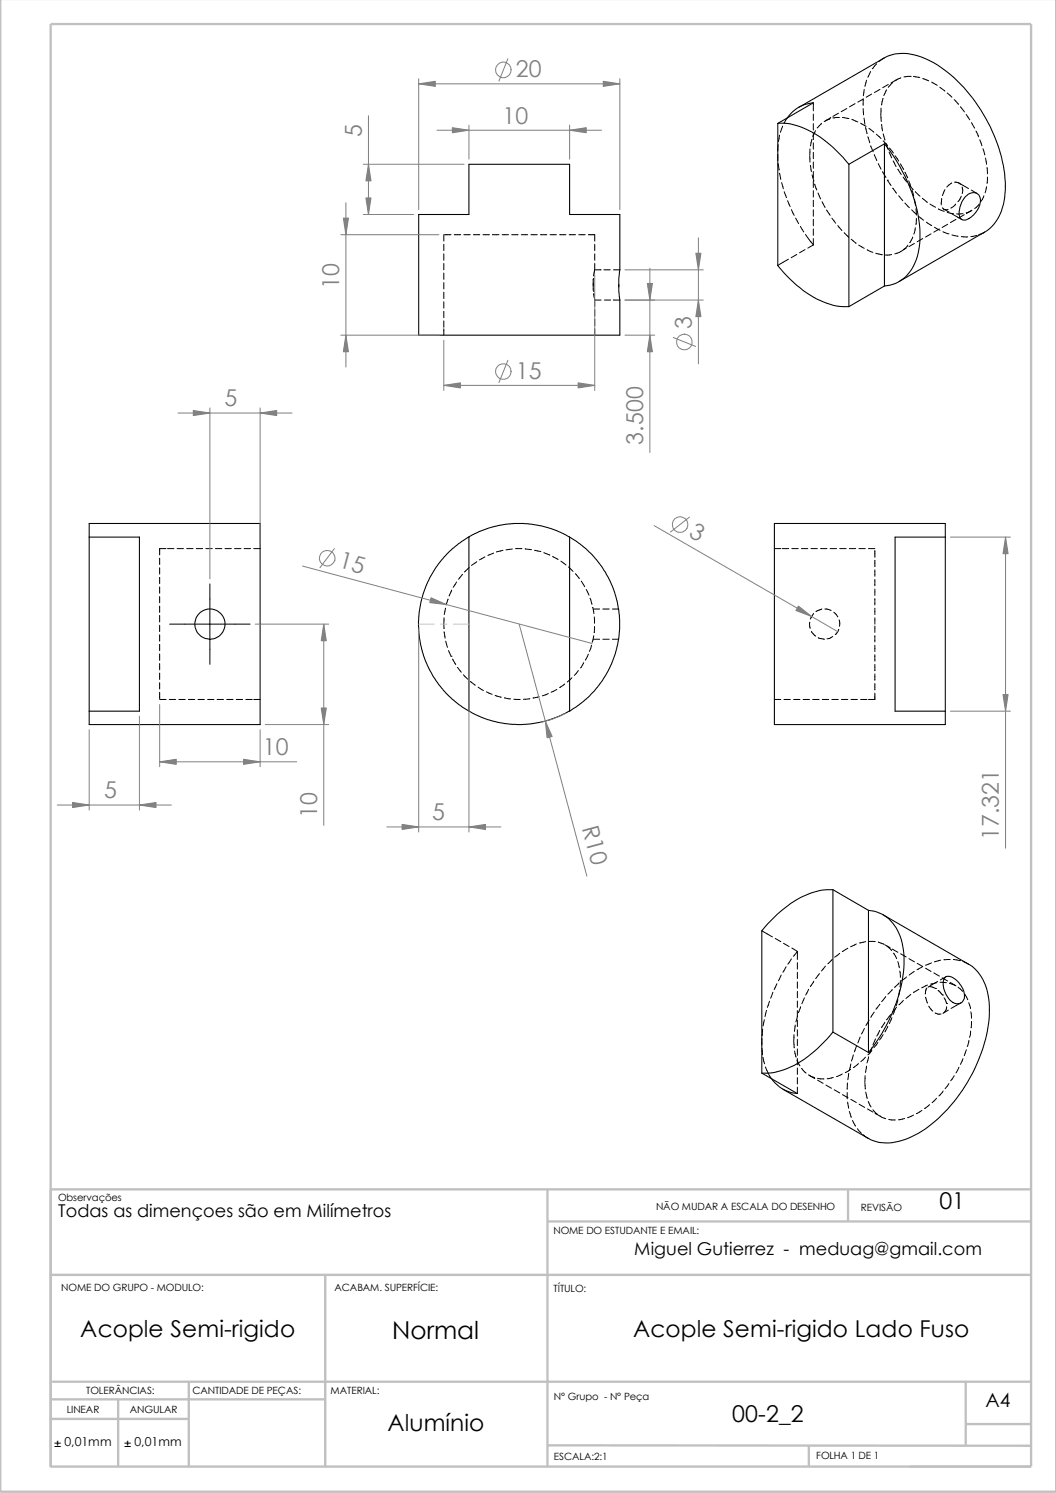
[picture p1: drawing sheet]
<svg xmlns="http://www.w3.org/2000/svg" width="210mm" height="297mm" viewBox="0 0 210 297" stroke-linecap="round" stroke-linejoin="round" font-family="sans-serif">
<g fill="none" stroke="#c0c0c0" stroke-width=".47">
<path d="M0 -.1v296.9h210.1v-296.9M10.1 236.6h195M108.9 236.6v55.3M168.7 236.5v6.4M10.1 253.6h195M64.7 253.6v38.3M108.9 243h96.2M10 278.4h54.6M10.4 274.9h194.7M23.5 278.4v13.2M37.5 274.9v17M192.1 274.8v12.7"/>
<path d="M10.1 291.8h195v-287h-195v287.1M10.2 282.3h27.3M108.9 287.5l96.2 .1M160.9 287.5v4.3M192.1 283.3h13"/>
</g>
<g fill="none" stroke="#000" stroke-width=".2">
<path d="M171.9 17.8l-.2 1.3M172.3 16l-.3 1.1M173.1 14.2l-.5 1.2M173.4 18.7l-1.1 .6M174.3 12.7l-.8 1M175 17.8l-1.1 .6M175.6 19.6l-.3 1.3M175.8 11.6l-1 .7M176.3 17.9l-.5 1.1M176.7 16.8l-1.1 .6M177.5 16.4l-.8 1M178.3 15.9l-1.1 .6"/>
<path d="M179.2 15.5l-1.2 .5M181 15.2h.1M181 15.2l-1.2 .1M181.7 15.2l1.2 .2M183.5 15.6l1.2 .5M185.3 16.3l1.1 .7M186.9 17.4l1 .7M188.4 18.5l.9 .8M189.8 19.8l.8 .9M154.7 30.7v1.3M154.7 28.8v1.3M154.8 32.6l.1 1.2"/>
<path d="M155 26.9l-.2 1.3M155 34.5l.3 1.2M155.4 36.3l.4 1.2M155.7 25.1l-.5 1.2M156 38.1l.4 1.2M156.6 23.5l-.7 1M156.6 39.9l.5 1.2M161 31l.1 1.3M161.1 29.6l-.1 1.3M161.2 32.9l.2 1.3M161.5 27.7l-.3 1.3M161.5 34.8l.3 1.2"/>
<path d="M161.8 20.4v1.7M161.8 22.7v1.3M161.8 24.6v1.3M161.8 26.5v1.3M161.8 28.4v1.3M161.8 30.3v1.3M161.8 32.2v1.3M161.8 34.1v1.3M161.8 36v1.3M161.8 37.9v1.3M161.8 39.8v1.3M162 36.6l.4 1.2"/>
<path d="M162.2 26l-.6 1.1M162.7 38.4l.5 1.2M163.4 24.6l-.9 .8M165.1 23.6l-1.2 .6M165.2 23.4l-1 .6M166.8 22.5l-1.1 .7M166.9 23.4l-1.2 .1M167.6 23.4l1.2 .2M168.4 21.6l-1.1 .6M169.4 23.7l1.2 .6M170.1 20.6l-1.1 .7M170.6 20.3l1.1-.6v1.3"/>
<path d="M171.2 24.5l1.1 .6M171.7 21.6v1.3M171.8 23.5l.2 1.2M172.1 25.4l.3 1.2M172.6 27.2l.4 1.2M172.8 25.5l1 .8M173.2 29l.5 1.2M173.9 30.8l.5 1.2M174.3 26.7l.9 .9M174.7 32.6l.5 1.1M175.2 22.9l.1 1.2M175.2 21.5v1.3"/>
<path d="M175.3 24.8l.2 1.2M175.5 34.2l.7 1.1M175.6 26.6l.4 1.3M175.6 28l.9 1M176.1 28.5l.5 1.2M176.5 35.9h.1M176.5 35.9l.7 1M176.8 30.3l.5 1.1M176.9 29.5l.8 .9M177.5 37.4l.8 1M177.6 32l.6 1.1M178 31l.7 1"/>
<path d="M178.6 33.7l.6 1M178.7 38.9l.8 1M179.1 32.6l.6 1.1M179.6 35.2l.8 1M180 34.2l.5 1.2M180.7 36l.4 1.2M180.8 36.7l.8 1M181.4 37.8l.3 1.2M181.9 39.6l.2 1.3M182 38.1l1 .9M183.4 39.5l1 .8M187.3 39.5l-.1 1.3"/>
<path d="M187.9 37.7l-.5 1.2M189.3 36.4l-1 .8M189.9 36.2a1.28 1.28 0 0 1 1.1 .5M190.7 36.4l1.9 1.1M191 21.3l.8 1M191.2 39l-.7 1.1M191.3 38.4h.1M191.3 37.2l.2 .6-.1 .6M192.2 22.8l.7 1M193.2 37.8l1.1 .7M193.2 24.4l.6 1.1M194.1 26.1l.5 1.1"/>
<path d="M194.9 27.8l.4 1.2M195.5 29.6l.3 1.2M195.7 38.9l-.6 1.1M196 31.5l.2 1.2M196.2 37.1l-.3 1.3M196.3 33.3l.1 1.3M196.4 35.2l-.1 1.3M88.3 46.7v1.3M88.3 48.6v1.3M88.3 50.5v1.3M88.3 52.4v1.3M88.3 54.3v1.3"/>
<path d="M88.3 56.2v1.3M88.3 58.1v1.3M88.4 46.7h1.3M90.3 46.7h1.3M92.2 46.7h1.3M94.1 46.7h1.3M96.1 46.7h1.2M98 46.7h1.2M99.9 46.7h1.2M101.8 46.7h1.2M103.7 46.7h1.2M105.6 46.7h1.2"/>
<path d="M107.5 46.7h1.3M109.4 46.7h1.3M111.3 46.7h1.3M113.2 46.7h1.3M115.1 46.7h1.3M117 46.7h1.3v1.3M118 57.9h.1M118 55.5v2.4M118 55.4v.1M118.1 58.5h.1M118.1 58.4v.1M118.1 58.5l.2 1.1v1.4"/>
<path d="M118.3 53.7l-.2 1.2M118.3 48.6v1.3M118.3 50.5v1.3M118.3 52.4v1.3M118.3 59.7h1.2M118.3 53.7h1.2M120.1 53.7h1.3M120.2 59.7h1.3M122 59.7h1.3M122 53.7h1.3M156.8 51.6l-2.1 1.2M157.4 41.7l.5 1.1"/>
<path d="M158.2 43.4l.6 1.1M158.5 50.6l-1.1 .7M159.2 45l.7 1.1M160.1 49.7l-1.1 .6M160.2 46.7l.7 1M161 47.7l.8 1M161.8 48.7l-1.1 .7M161.8 41.7v1.3M161.8 43.6v1.3M161.8 45.6v1.2M161.8 47.5v1.2M163.5 40.1l.6 1.1"/>
<path d="M164.4 41.8l.7 1M165.4 43.4l.8 1M166.6 44.9l.8 .9M167.9 46.3l.9 .9M169.3 47.6l1 .8M170.8 48.8l1.1 .6M172.5 49.7l1.1 .5M174.2 50.4l1.3 .3M177.3 50.6l-1.2 .1M180 40.4l.8 .9M180.2 49.4a5.4 5.4 0 0 1-2.2 1.1M180.6 48.8l-.9 .9"/>
<path d="M181.3 41.7l.9 .9M181.5 47.2l-.6 1.1M181.9 48.4l-1.1 .7M182 45.3l-.3 1.3M182.2 41.5v1.3M182.2 43.4v1.3M182.7 43.1l1 .7M183.5 47.5l-1.1 .6M184.2 44.2l1.1 .7M185 40.6l1.1 .6M185.2 46.5l-1.1 .7M185.8 45.2l1.1 .6"/>
<path d="M186.6 41.6l1.2 .4M186.8 45.6l-1.1 .6M187.5 41.3l.4 .4h.7M187.5 46.1l1.2 .4M187.7 41.6l1.1 .6M188.4 42.2l1.2 .3M188.5 44.6l-1.1 .7M189.3 46.7l1.2 .3M189.3 42.5l2 1.2M190.1 40.6l-1 .8M190.1 43.6l-1.1 .7M191.2 47.1h1.2"/>
<path d="M191.5 42.5h-1.3M191.8 42.7l-1.1 .6M193.3 41.9l-1.1 .6M193.3 41.8l-1.1 .5M194.3 46.8l-1.2 .3M194.7 40.6l-.9 .9M195.8 46.2l-1.2 .5M88.3 60v1.3M88.3 61.9v1.3M88.3 63.8v1.3M88.3 65.4v1.3M118.3 61.6v1.3"/>
<path d="M118.3 63.5v1.3M118.3 65.4v1.3M31.7 111v1.3M31.7 112.9v1.3M31.7 114.9v1.2M31.7 116.8v1.2M31.7 118.7v1.2M33 109.1h-1.3v1.3M33.3 109.1h1.3M35.2 109.1h1.3M37.1 109.1h1.3M39 109.1h1.3"/>
<path d="M40.9 109.1h1.3M41.7 116.2v16M42.8 109.1h1.3M44.7 109.1h1.3M46.7 109.1h1.2M48.6 109.1h1.2M50.5 109.1h1.2M89.1 119.2l-.4 1.2M89.8 117.4l-.5 1.2M90.8 115.8l-.7 1M91.9 114.3l-.7 .9M93.3 112.9l-.9 .9"/>
<path d="M94.8 111.8l-1 .7M96.4 110.8l-1.1 .6M98.2 110l-1.2 .5M100 109.5l-1.2 .3M101.9 109.2l-1.3 .2M102.5 109.1h1.3M104.4 109.2l1.3 .1M106.3 109.5l1.3 .2M108.2 109.9l1.1 .5M109.9 110.7l1.1 .6M111.5 111.6l1.1 .8M113.1 112.8l.9 .9"/>
<path d="M114.4 114.1l.8 1M115.6 115.6l.7 1.1M116.6 117.3l.5 1.1M117.3 119l.4 1.2M154 109.1h1.3M155.6 109.1h1.2M157.5 109.1h1.2M159.4 109.1h1.3M161.3 109.1h1.3M163.2 109.1h1.3M165.1 109.1h1.3M167 109.1h1.3"/>
<path d="M168.9 109.1h1.3M170.8 109.1h1.3M172.7 109.1h1.3M174 109.6v1.2M174 111.5v1.2M174 113.4v1.2M174 115.3v1.2M174 117.2v1.2M174 119.1v1.3M31.7 139.1h1.3M31.7 120.6v1.2M31.7 122.5v1.2"/>
<path d="M31.7 124.4v1.2M31.7 126.3v1.3M31.7 128.2v1.3M31.7 130.1v1.3M31.7 132v1.3M31.7 133.9v1.3M31.7 135.8v1.3M31.7 137.7v1.3M33.7 139.1h1.2M33.7 124.2h16M35.6 139.1h1.2M37.5 139.1h1.2"/>
<path d="M39.4 139.1h1.2M41.3 139.1h1.2M43.2 139.1h1.2M45.1 139.1h1.3M47 139.1h1.3M48.9 139.1h1.3M50.5 139.1h1.2M88.3 122.9v2.2M88.3 125.7l.2 1.3M88.6 121l-.3 1.3M88.6 127.6l.4 1.2M89.2 129.4l.5 1.2"/>
<path d="M89.7 130.6h.1M90 131.1l.6 1.1M91 132.8l.7 .9M92.2 134.2l.8 .9M93.6 135.6l.9 .7M95.1 136.7l1 .7M96.7 137.6l1.2 .5M98.5 138.3l1.2 .4M100.3 138.8l1.3 .2M102.2 139.1h1.3M105.4 139l-1.3 .1M107.2 138.6l-1.2 .3"/>
<path d="M109.1 138l-1.2 .4M110.7 137.2l-1.1 .5M112.3 136.1l-1 .7M113.7 134.8l-.9 .9M115 133.4l-.8 1M116.1 131.8l-.7 1.1M117 130.1l-.6 1.2M117.6 128.4l-.4 1.2M117.9 120.8l.2 1.3M118 121.2h1.3M118 127.2h1.3M118.1 126.5l-.3 1.3"/>
<path d="M118.2 122.7v1.3M118.2 124.6v1.3M119.9 121.2h1.3M119.9 127.2h1.3M121.8 121.2h1.3M121.8 127.2h1.3M154 139.1h1.3M155.9 139.1h1.3M157.8 139.1h1.3M159.7 139.1h1.3M161 123.8l.1 1.2M161 123.8h.1"/>
<path d="M161.4 125.6l.8 .9M161.6 139.1h1.3M161.8 122l-.6 1.1M162.7 126.9l1.3 .3M163.4 121.2l-1.1 .5M163.5 139.1h1.3M164 121.2l1.3 .3M165.4 139.1h1.3M165.6 126.6l-.6 .4-.5 .1M165.8 121.8l.8 .9M166.8 125.2l-.2 .4-.5 .6M166.9 123.3l.1 .5-.1 .8"/>
<path d="M167.3 139.1h1.3M169.2 139.1h1.3M171.2 139.1h1.2M174 121v1.3M174 122.9v1.3M174 124.5v1.3M174 126.4v1.3M174 128.4v1.2M174 130.3v1.2M174 132.2v1.2M174 134.1v1.2M174 136v1.2"/>
<path d="M174 137.9v1.2h-1.3M151.5 185.2l2.1 1.2M153 199.2l-.4 1.2M153.7 197.4l-.5 1.2M154.2 186.7l1.1 .6M154.5 195.7l-.5 1.1M155.4 194l-.6 1.1M155.8 187.7l1.1 .6M156.3 192.3l-.6 1.1M157.4 190.8l-.7 1M157.5 188.6l1.1 .7M158.6 189.3l-.8 .9"/>
<path d="M158.6 189.3v1.6M158.6 191.5v1.3M158.6 193.4v1.3M158.6 195.3v1.3M158.6 197.2v1.3M158.6 199.1v1.3M160 198.5l-.5 1.2M160.8 196.8l-.6 1.2M161.8 195.2l-.6 1.1M163 193.7l-.8 1M164.2 192.2l-.8 1M165.5 190.8l-.9 .9"/>
<path d="M167 189.7l-1 .7M168.6 188.6l-1.1 .7M170.3 187.8l-1.1 .5M172.2 187.3l-1.3 .3M172.8 187.3h1.3M174.7 187.4l1.2 .5M175 199.8l-.8 1M176 188l1 .6M176.1 198.3l-.8 1M176.4 188.2l.9 .9M177.5 196.8l-.9 1M177.5 188.8l1.1 .6"/>
<path d="M177.7 189.6l.6 1.1M178.6 191.3l.3 1.2M178.6 198.8l-.4 1.3M178.8 195.5l-.9 .9M178.9 196.9l-.2 1.3M178.9 193.2l.2 1.2M179.1 195.1l-.1 1.2M179.1 189.7l1.1 .7M179.7 199l-.9 .9M180.3 194.4l-1 .7M180.8 190.7l1.1 .6M181.1 197.8l-.9 .8"/>
<path d="M181.8 193.3l-1 .7M182.4 191.6l1.1 .7M182.8 196.8l-1.1 .6M183.5 192.3l-1.1 .6M184.1 198.4l.3 1.2M184.1 192.6l1.1 .7M184.3 196.6l-.3 1.1M184.4 196l-1.1 .5M184.9 196.3l1.2 .3M185.3 191.6l-1.2 .4M185.7 193.5l1.1 .7M186.1 196.6h.1"/>
<path d="M186.3 195.5l-1.2 .3M186.5 195.2l-1.9 1.2M186.6 197l.9 1M186.9 195.4l1.3 .1M187.1 191l-1.3 .3M187.4 194.5l1.1 .7M187.5 198h.1M187.7 198.5l.6 1.1M188.1 194.3l-1.1 .6M188.3 199.6h.1M188.8 195.6l1.2 .4M189 190.9h-1.3"/>
<path d="M189 195.5l1.1 .6M189.6 190.9l1.2 .2M190.5 196.4l1 .8M190.8 191.1h.1M191.1 199.5l-2 1.1M191.5 191.2l1.1 .6M191.9 197.7l.5 1.2M192.7 199.5l.3 1.2M151.5 206.6v1.3M151.5 208.5l.1 1.3M151.7 204.7l-.1 1.3M151.7 210.4l.4 1.2"/>
<path d="M152 202.9l-.2 1.2M152.2 212.3l.5 1.1M152.4 201l-.3 1.2M152.7 213.4l.7 1.1M157.9 207.2v1.2M157.9 205.8v1.3M157.9 208.4h.1M158 209.1l.3 1.2M158.2 203.9l-.2 1.3M158.5 210.9l.6 1.1M158.6 201v1.3M158.6 202.9v1.3"/>
<path d="M158.6 204.9v1.2M158.6 206.8v1.2M158.6 208.7v1.2M158.6 210.6v1.2M158.6 212.5v1.2M158.6 214.4v1.2M158.6 216.3v1.3M158.6 202.1l-.3 1.2M159.2 200.3l-.4 1.2M159.4 212.6l.9 .9M160.8 213.8l.1 .1M160.9 213.9l1.2 .7"/>
<path d="M161.3 214.1l.7 .3M162.6 214.5l1.3 .1M162.6 214.9l1.1 .6M164.3 215.9l1.1 .6M165.7 214.3l-1.2 .3M165.9 216.8l1.1 .6M167.5 213.7l-1.1 .5M167.6 217.8l1.1 .6M168.5 217.3v1.3M168.5 215.4v1.3M168.6 219.2l.2 1.3M168.8 213.5l-.2 1.3"/>
<path d="M169.2 212.7l-1.1 .7M169.2 211.7l-.3 1.2M169.2 218.7l1.1 .6M169.7 209.8l-.4 1.3M170.3 208.1l-.4 1.2M170.7 211.6l-1 .8M170.9 219.7l1.1 .6M171.1 206.3l-.5 1.2M171.9 204.6l-.6 1.1M172 215.4l.1 1.3M172 214v1.3M172.1 210.3l-.9 .9"/>
<path d="M172.2 217.3l.3 1.2M172.3 212.1l-.2 1.3M172.7 219.1l.5 1.1M172.8 210.2l-.4 1.3M172.8 202.9l-.6 1.1M173.4 208.4l-.5 1.2M173.4 208.9l-.8 .9M173.9 201.3l-.7 1.1M174.1 206.7l-.5 1.2M174.6 207.4l-.8 1M175 205l-.6 1.1M175.6 205.8l-.7 1.1"/>
<path d="M176 203.4l-.7 1M176.6 204.2l-.6 1.1M177.1 201.8l-.8 1.1M177.4 202.4l-.5 1.2M178.1 200.7l-.5 1.1M178.3 200.4l-.8 .9M184.7 200.2l.8 .9M184.9 219.8l-1 .7M186 201.5l.6 .3 .6-.1M186.3 218.5l-.9 .9M187.6 217l-.9 1M188.3 200.3l-.1 .6-.5 .5"/>
<path d="M188.6 201l-1.1 .6M188.7 215.6l-.7 1M189.8 214l-.7 1M190.7 212.3l-.6 1.1M191.5 210.6l-.5 1.2M192.2 208.8l-.4 1.2M192.7 207l-.3 1.2M193 205.1l-.2 1.3M193.1 201.3l.1 1.3M193.2 203.2l-.1 1.3M168.9 221.1l.4 1.2M169.5 222.9l.6 1.1"/>
<path d="M170.5 224.5l.8 1M171.6 225.7l1 .7M172.5 220.6l1.1 .6M173.6 220.8l.9 .9M174 221.4l1.1 .7M175 222l1.1 .5M176.8 222.7h.1M176.8 222.7l1.3 .1M179.9 222.5l-1.2 .3M181.7 221.8l-1.2 .5M183.3 220.9l-1.1 .6"/>
</g>
<g fill="none" stroke="#000" stroke-width=".21">
<path d="M93.3 32.7h20v10h10v11.1l-.2 1.7v2.4l.2 1.7v7.1h-40v-24h10zM154.7 24.6a14 14 0 0 1 9.7 3.7l1.3 1.1 3.1 3.3M154.7 24.6v28.2a21 21 0 0 0 11.7 8.1l2.4 .1M156.6 23.5a6.8 6.8 0 0 1 5.2-3.1l-7.1 4.2M158.8 21.4l17-9.8a9.1 9.1 0 0 1 8.6 .3 28.6 28.6 0 0 1 12.9 14.2 23.8 23.8 0 0 1 2.3 14.6 8.4 8.4 0 0 1-3.8 5.5l-17 9.8M168.8 32.7v28.3M175.9 28.6a31.1 31.1 0 0 1 7.1 18.3 10.5 10.5 0 0 1-3.5 8.6l-1.4 .9-2.2 .5M175.9 28.6l-7.1 4.1M175.9 28.6v28.3M192.1 39a1.56 1.56 0 0 1 1.7-.7 1.56 1.56 0 0 1 1.2 1.4 4.4 4.4 0 0 1-3.1 4.1 1.33 1.33 0 0 1-1.1-1.9l.1-.5a4.7 4.7 0 0 1 1.2-2.4zM123.1 56.6v.5M175.9 56.9l-7.1 4.1"/>
<path d="M17.7 106.8h10v34.7h-10M17.7 106.8v-2.7h34v40h-34v-2.6M17.7 106.8v34.7M93.2 106.8l2.1-1.1 3-1 2.4-.4 3.5-.2 3.6 .5 1.7 .5 2.5 1 1.3 .7M113.3 106.8l2.1 1.4 2 1.8 1.3 1.5 1.7 2.4 1.1 2 .8 2 .4 1.6 .5 3.7v2l-.4 3.2-.4 1.6-1.4 3.4-1.3 2.1-2.4 2.8-2.6 2.2-1.4 1zM188 106.8v-2.7h-34v40h34v-2.6M188 106.8h-10v34.7h10M188 106.8v34.7M93.3 141.4l-1.9-1.1-2-1.7-2.2-2.4-1.2-1.8-1.3-2.7-.7-2.1-.6-2.9-.2-2.2 .2-2.7 .5-2.8 .8-2.4 .8-1.7 1.6-2.5 1.7-2.1 2.4-2.1 2.1-1.4v34.7l2.4 1.2 2.5 .8 3.1 .6h2.5l1.7-.1 2.9-.5 2.8-1 2-1.1M165.7 177a14.3 14.3 0 0 0-9.8 3.8l-2.6 2.3-1.8 2.1v28.3M165.7 177l7 4.1M165.7 177v28.3"/>
<path d="M172.7 181.1a7.3 7.3 0 0 1 6.5 5.8 22.3 22.3 0 0 1-1.7 14.4 31.7 31.7 0 0 1-4.8 8.1M172.7 181.1v28.3M175.6 182l17 9.8a9.2 9.2 0 0 1 4.1 7.6 29.2 29.2 0 0 1-5.9 18.3 24.7 24.7 0 0 1-10.8 9 8.7 8.7 0 0 1-7.4-.3l-16.9-9.7M188 194.4l.3-.2a4 4 0 0 1 3.5 3.7 1.54 1.54 0 0 1-.9 1.7 1.54 1.54 0 0 1-1.9-.5 4.2 4.2 0 0 1-1.2-4.5zM151.5 213.5l7.1 4.1a6.8 6.8 0 0 1-5.2-3.1M165.7 205.3a22.4 22.4 0 0 1-10.5 7.7l-1.9 .4-1.8 .1M165.7 205.3l7 4.1"/>
<circle cx="41.8" cy="124.2" r="3"/>
</g>
<path d="M83.3 124.2h3.1M87.6 124.2h1.3M90.2 124.2h3.1" fill="none" stroke="#c0c0c0" stroke-width=".2"/>
<g fill="none" stroke="#808080" stroke-width=".2">
<path d="M83.3 15.7v26M83.3 16.7h40M101 11.7l-1.8 4.4M123.3 15.7v26M72.3 32.7h20M73.3 23v19.7M86.9 25.9h32.7M93.3 24.9v6.8M113.3 24.9v6.8M67.8 46.7h19.5M68.8 40.3v32.7M72.3 42.7h10"/>
<path d="M118.3 54.7v23M124.3 53.7h15.6M124.3 59.7h15.6M129.2 53.3v36.7M138.9 47.3v25.1M67.8 66.7h19.5M88.3 67.7v10M88.3 76.7h30M101 71.7l-1.8 4.4M124.3 66.7h5.9M133.9 67.1l4.4 1.8M35.4 82.2h22.7"/>
<path d="M41.7 81.2v33.9M51.7 81.2v27M60.2 112.6l57.6 15.4M66.5 109.1l-2.9 3.8M130.1 104.6l36.5 21M137.1 102.9l-3.8 2.9M189 106.8h12M200 106.8v61.9M50.8 124.2h14.6M64.4 124.2v40M83.3 125.1v40.4M93.3 125.1v40.4"/>
<path d="M103.3 124.2l13.4 50.1M17.7 145.2v16M27.7 142.5v18.7M31.7 140.2v12.3M31.7 151.6h27.3M51.7 145.2v7.3M52.7 144.1h12.7M112.4 141.9a19.7 19.7 0 0 1-4.9 1.8M189 141.5h12M11.4 160.1h22.7M76.9 164.5h22.7"/>
<circle cx="100.1" cy="13.9" r="1.55"/>
<circle cx="100.1" cy="73.9" r="1.56"/>
<circle cx="136.1" cy="68" r="1.57"/>
<circle cx="65.1" cy="111.1" r="1.56"/>
<circle cx="135.3" cy="104.3" r="1.56"/>
</g>
<g fill="#808080" stroke="#808080" stroke-width=".2">
<path d="M80 164l3.3 .5-3.3 .5z"/>
<path d="M93.3 164.5l3.3-.5v1z"/>
<path d="M115 76.2l3.3 .5-3.3 .5z"/>
<path d="M88.3 76.7l3.3-.5v1z"/>
<path d="M129.2 66.7l.6 3.3h-1.1z"/>
<path d="M128.7 56.4h1.1l-.6 3.3z"/>
<path d="M90 25.4l3.3 .5-3.3 .5z"/>
<path d="M113.3 25.9l3.3-.5v1z"/>
<path d="M120 16.2l3.3 .5-3.3 .5z"/>
<path d="M83.3 16.7l3.3-.5v1z"/>
<path d="M68.3 43.4h1l-.5 3.3z"/>
<path d="M68.8 66.7l.5 3.3h-1z"/>
<path d="M138.4 50.4h1l-.5 3.3z"/>
<path d="M138.9 59.7l.5 3.3h-1z"/>
<path d="M72.8 39.4h1l-.5 3.3z"/>
<path d="M73.3 32.7l.5 3.3h-1z"/>
<path d="M27.7 160.1l3.3-.5v1.1z"/>
<path d="M14.4 159.6l3.3 .5-3.3 .6z"/>
<path d="M63.9 140.8h1l-.5 3.3z"/>
<path d="M64.4 124.2l.5 3.3h-1z"/>
<path d="M38.4 81.7l3.3 .5-3.3 .5z"/>
<path d="M51.7 82.2l3.3-.5v1z"/>
<path d="M31.7 151.6l3.4-.6v1.1z"/>
<path d="M48.4 151l3.3 .6-3.3 .5z"/>
<path d="M85.7 118.9l3.1 1.4-3.3-.4z"/>
<path d="M108.5 143.5l1.3 3-1 .3z"/>
<path d="M158.8 120.6l2.6 2-3.1-1.1z"/>
<path d="M200 106.8l.5 3.4h-1z"/>
<path d="M199.5 138.2h1l-.5 3.3z"/>
</g>
<text font-size="4.9" x="78" y="266.4">Normal</text>
<g font-size="4.6" fill="#808080">
<text x="102.6" y="15.4">20</text>
<text x="72" y="27.2" transform="rotate(-90 72 27.2)">5</text>
<text x="99.9" y="24.6">10</text>
<text x="67.5" y="57.6" transform="rotate(-90 67.5 57.6)">10</text>
<text x="137.6" y="65.5" transform="rotate(-90 137.6 65.5)">3</text>
<text x="102.6" y="75.3">15</text>
<text x="44.7" y="80.8">5</text>
<text x="127.9" y="88.5" transform="rotate(-90 127.9 88.5)">3.500</text>
<text x="136.8" y="106.6" transform="rotate(30 136.8 106.6)">3</text>
<text x="67.2" y="112.9" transform="rotate(15 67.2 112.9)">15</text>
<text x="52.3" y="150.2">10</text>
<text x="20.7" y="158.8">5</text>
<text x="63.1" y="162.6" transform="rotate(-90 63.1 162.6)">10</text>
<text x="86" y="163.2">5</text>
<text x="115.7" y="164.7" transform="rotate(75 115.7 164.7)">R10</text>
<text x="198.7" y="167.2" transform="rotate(-90 198.7 167.2)">17.321</text>
</g>
<g font-size="4.6">
<text x="186.8" y="240.6">01</text>
<text x="16" y="265.9">Acople Semi-rigido</text>
<text x="125.9" y="265.9">Acople Semi-rigido Lado Fuso</text>
<text x="77" y="284.7">Alumínio</text>
<text x="145.6" y="282.9">00-2_2</text>
</g>
<text font-size="3.9" x="196" y="280">A4</text>
<g font-size="3.5">
<text x="11.6" y="242">Todas as dimençoes são em Milímetros</text>
<text x="126.2" y="249.7">Miguel Gutierrez - meduag@gmail.com</text>
</g>
<g font-size="2.5">
<text x="10.8" y="287.9">± 0,01mm</text>
<text x="24.7" y="287.9">± 0,01mm</text>
</g>
<g font-size="2">
<text x="11.6" y="239">Observações</text>
<text x="110.1" y="245.5">NOME DO ESTUDANTE E EMAIL:</text>
<text x="130.5" y="240.7">NÃO MUDAR A ESCALA DO DESENHO</text>
<text x="171.2" y="240.9">REVISÃO</text>
<text x="12.2" y="256.9">NOME DO GRUPO - MODULO:</text>
<text x="66.5" y="256.9">ACABAM. SUPERFÍCIE:</text>
<text x="110.1" y="257">TÍTULO:</text>
<text x="13.3" y="281.1">LINEAR</text>
<text x="17.1" y="277.4">TOLERÂNCIAS:</text>
<text x="25.8" y="281.1">ANGULAR</text>
<text x="38.3" y="277.4">CANTIDADE DE PEÇAS:</text>
<text x="65.7" y="277.4">MATERIAL:</text>
<text x="110.2" y="278.5">N° Grupo - N° Peça</text>
<text x="110.2" y="290.4">ESCALA:2:1</text>
<text x="162.3" y="290.3">FOLHA 1 DE 1</text>
</g>
</svg>
